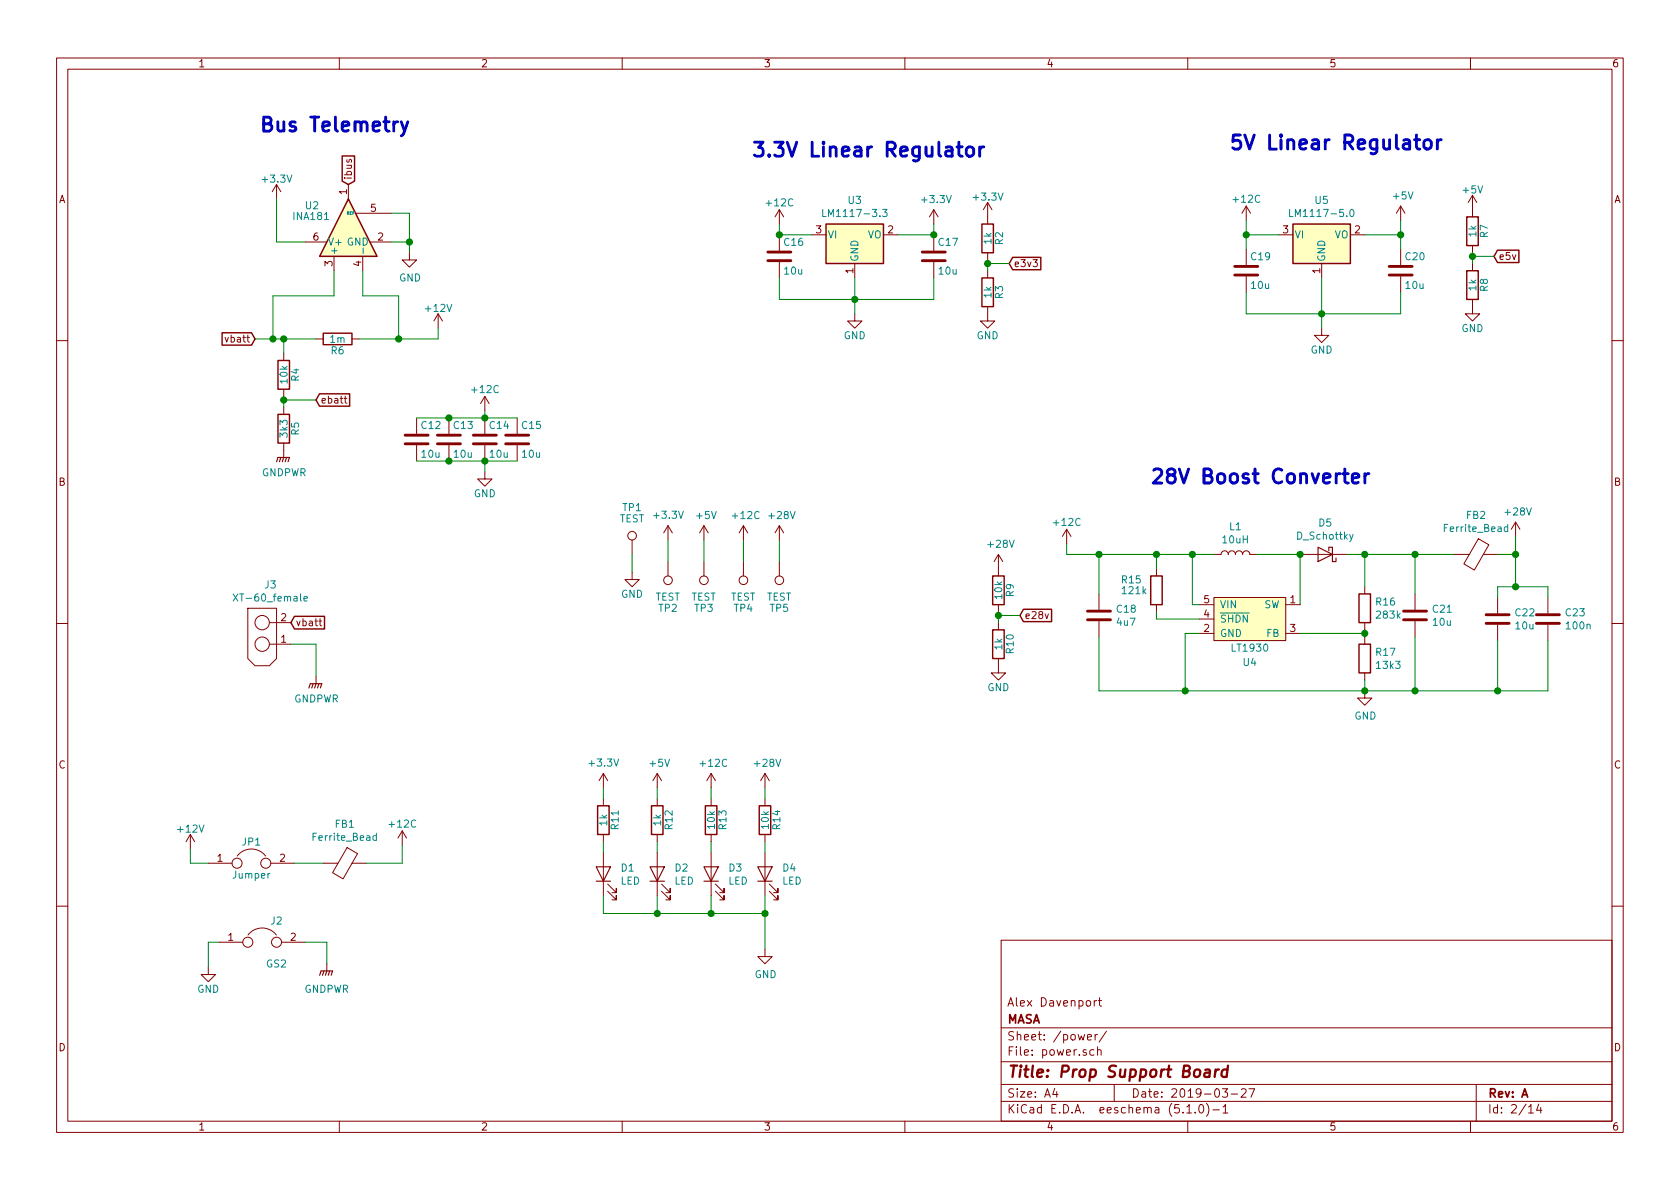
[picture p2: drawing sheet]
<svg xmlns="http://www.w3.org/2000/svg" width="297mm" height="210mm" viewBox="0 0 297 210" stroke-linecap="round" stroke-linejoin="round" font-family="sans-serif">
<g fill="none" stroke="#840000" stroke-width=".18">
<path d="M10 10.3h277v189.9h-277zM12 12.2h273v186.1h-273zM60 10.3v1.9M110 10.3v1.9M160 10.3v1.9M210 10.3v1.9M260 10.3v1.9M48.9 32.6l-.8 1.3M48.9 32.6v2.6M48.9 32.6l.8 1.3M61.6 32.6v2.6M62.9 37.7h6.3"/>
<path d="M137.8 37.1v2.5M137.8 37.1l-.8 1.2M137.8 37.1l.8 1.2M165.1 37.1v2.5M165.1 37.1l-.8 1.2M165.1 37.1l.8 1.2M174.6 35.8l-.7 1.3M174.6 35.8v3.8M174.6 35.8l.8 1.3M220.3 36.4v2.6M220.3 36.4l-.7 1.3M220.3 36.4l.8 1.3"/>
<path d="M247.6 36.4v2.6M247.6 36.4l-.7 1.3M247.6 36.4l.8 1.3M260.3 34.5l-.7 1.3M260.3 34.5v3.8M260.3 34.5l.8 1.3M54 42.8h3.8M55.9 59.9h1.2M59.1 45.3v2.6M62.2 59.9h1.3M64.1 45.3v2.6M65.4 42.8h3.8"/>
<path d="M72.4 44.7v1.3h1.3l-1.3 1.2-1.3-1.2h1.3M77.5 55.5l-.8 1.3M77.5 55.5v2.5M77.5 55.5l.7 1.3M137.8 41.5v2.8M137.8 46.3v2.8M143.5 41.5h2.5M151.1 55.5v1.3h1.3l-1.3 1.2-1.2-1.2h1.2M151.1 46.6v2.5M156.2 41.5h2.5M165.1 41.5v2.8M165.1 46.3v2.8"/>
<path d="M174.6 54.2v2.6h1.3l-1.3 1.2-1.2-1.2h1.2M174.6 44.7v1.3M174.6 47.9v1.2M220.3 44.1v2.8M220.3 48.9v2.8M226.1 41.5h2.5M233.7 58v1.3h1.2l-1.2 1.3-1.3-1.3h1.3M233.7 46.6v2.5M238.8 41.5h2.5M247.6 44.1v2.8M247.6 48.9v2.8M260.3 53v2.5h1.3l-1.3 1.3-1.2-1.3h1.2"/>
<path d="M260.3 43.4v1.3M260.3 46.6v1.3M10 60.2h2M50.2 62.5v1.2M50.2 68.8v1.3M50.2 72v1.3M50.2 78.4v2.5M60.9 70.5h.4M61 70v1.1l.3 .2M73.7 73.9v2.8M73.7 78.7v2.8M79.4 73.9v2.8"/>
<path d="M79.4 78.7v2.8M85.7 70.1v2.5M85.7 73.9v2.8M85.7 78.7v2.8M85.7 70.1l-.7 1.3M85.7 70.1l.8 1.3M91.4 73.9v2.8M91.4 78.7v2.8M285 60.2h2M85.7 83.4v1.3h1.3l-1.3 1.3-1.2-1.3h1.2M111.8 95.5v2.5M118.1 93l-.8 1.2"/>
<path d="M118.1 93v2.5M118.1 99.3v2.5M118.1 93l.8 1.2M124.5 93v2.5M124.5 99.3v2.5M124.5 93l-.8 1.2M124.5 93l.7 1.2M131.4 93v2.5M131.4 99.3v2.5M131.4 93l-.7 1.2M131.4 93l.8 1.2M137.8 93v2.5"/>
<path d="M137.8 99.3v2.5M137.8 93l-.8 1.2M137.8 93l.8 1.2M176.5 98v3.8M176.5 98l-.7 1.3M176.5 98l.8 1.3M188.6 93.6l-.8 1.3M188.6 93.6v2.5M188.6 93.6l.8 1.3M214.6 98h1.3a.63 .63 0 0 1 .6-.6 .63 .63 0 0 1 .7 .6 .63 .63 0 0 1 .6-.6 .63 .63 0 0 1 .6 .6 .63 .63 0 0 1 .7-.6 .63 .63 0 0 1 .6 .6 .63 .63 0 0 1 .6-.6 .63 .63 0 0 1 .7 .6h1.2M230.5 98h7.6M257.2 98h2.6"/>
<path d="M261.4 95.3l1.8 1-2.5 4.5-1.9-1.1zM262.3 98h2.5M268 92.3l-.8 1.3M268 92.3v2.6M268 92.3l.7 1.3M10 110.3h2M43.8 107.6h5.1v8.9l-1.3 1.2h-2.5l-1.3-1.2zM47.6 113.9h3.8M47.6 110.1h3.8M55.9 119.6v1.3M56.4 109.8h.5M56.6 109.4v1.1l.3 .2"/>
<path d="M111.8 101.2v1.3h1.2l-1.2 1.3-1.3-1.3h1.3M176.5 116.5v2.5h1.3l-1.3 1.3-1.2-1.3h1.2M176.5 106.9v1.3M176.5 110.1v1.3M194.3 105v2.8M194.3 109.8v2.8M204.5 100.6v1.2M204.5 106.9v1.3M212.1 106.9h2.5M212.1 112h2.5M212.1 109.5h2.5M214.6 105.7h12.7v7.6h-12.7z"/>
<path d="M227.3 106.9h2.6M227.3 112h2.6M241.3 103.8v1.2M241.3 110.1v1.3M241.3 112.6v1.3M241.3 119v1.3M250.2 105v2.8M250.2 109.8v2.8M264.8 105.7v2.8M264.8 110.5v2.8M273.7 105.7v2.8M273.7 110.5v2.8"/>
<path d="M285 110.3h2M106.7 136.8l-.8 1.2M106.7 136.8v2.5M106.7 136.8l.7 1.2M116.2 136.8l-.8 1.2M116.2 136.8v2.5M116.2 136.8l.8 1.2M125.7 136.8l-.7 1.2M125.7 136.8v2.5M125.7 136.8l.8 1.2M135.3 136.8l-.8 1.2M135.3 136.8v2.5"/>
<path d="M135.3 136.8l.7 1.2M241.3 122.2v1.2h1.3l-1.3 1.3-1.3-1.3h1.3M33.7 147.6l-.8 1.2M33.7 147.6v2.5M33.7 147.6l.7 1.2M36.8 152.6h4.2M41.9 151.4a3.2 3.2 0 0 1 5.1 0M47.9 152.6h4.2M57.1 152.6h2.6M61.4 149.9l1.8 1-2.5 4.5-1.9-1.1zM62.2 152.6h2.6M71.1 146.9l-.7 1.3"/>
<path d="M71.1 146.9v2.6M71.1 146.9l.8 1.3M106.7 141.2v1.3M106.7 147.6v1.2M106.7 150.7v7.7M107.4 157.6l1.6 1.5v-.7v.7h-.8M107.4 156.3l1.6 1.6v-.8v.8h-.8M116.2 141.2v1.3M116.2 147.6v1.2M116.2 150.7v7.7M117 157.6l1.5 1.5v-.7v.7h-.8M117 156.3l1.5 1.6v-.8v.8h-.8"/>
<path d="M125.7 141.2v1.3M125.7 147.6v1.2M125.7 150.7v7.7M126.5 157.6l1.5 1.5v-.7v.7h-.7M126.5 156.3l1.5 1.6v-.8v.8h-.7M135.3 141.2v1.3M135.3 147.6v1.2M135.3 150.7v7.7M136 157.6l1.5 1.5v-.7v.7h-.7M136 156.3l1.5 1.6v-.8v.8h-.7M10 160.2h2M36.8 171.1v1.2h1.3l-1.3 1.3-1.2-1.3h1.2"/>
<path d="M38.7 166.6h4.2M43.8 165.3a3.2 3.2 0 0 1 5.1 0M49.8 166.6h4.2M57.8 170.4v1.3M135.3 167.9v1.3h1.2l-1.2 1.2-1.3-1.2h1.3M177 166.3h108v32h-108zM193.5 176.9v1M193.9 176.9l-.4 .3M194.2 176.9h.6M194.4 176.4v1.3l.4 .2M285 160.2h2M60 198.3v1.9"/>
<path d="M110 198.3v1.9M160 198.3v1.9M177 194.8h108M177 191.8h108M177 187.8h108M177 181.8h108M186.5 192.5l-.4 1h1M186.8 193v1M192.3 183.4l.7-.1-.1-.3-.4-.1-.2 .2v.7h.6M193.4 185.7l-.4-.1-.3 .3 .1 .6 .2 .1 .4-.1M193.6 182.9v1M194.1 185.7l.2-.1 .3 .1 .1 .9"/>
<path d="M194.1 182.9l-.5 .3M194.1 185.1v1.5M195.6 182.3l-1.3 2M197 191.8v3M209.8 195.8l.5-.5v1.5M209.8 196.8h.9M210 198.3v1.9M211.3 196.7v.1M212.2 195.4l.1-.1a.8 .8 0 0 1 .5 .8 .8 .8 0 0 1-.5 .7 1 1 0 0 1-.1-1.4zM213.3 195.1a1.71 1.71 0 0 1 0 2.3M214.5 196.3h1.1M216.1 192.5h.9l-.4 .6 .4 .1v.7l-.2 .1-.7-.1"/>
<path d="M216.3 195.8l.4-.5v1.5M216.3 196.8h.8M217.7 193.5h1.1M219.5 192.7l.2-.2h.3l.3 .2v.3v.2l-.9 .8h.9M220.8 192.5h1l-.6 1.5M260 198.3v1.9M261 191.8v6.5M270.3 195.8l.4-.5v1.5M270.3 196.8h.8M272.1 195.2l-.4 1.1h.9M272.4 195.8v1"/>
<circle cx="111.8" cy="94.7" r=".76"/>
<circle cx="46.4" cy="110.1" r="1.27"/>
<circle cx="46.4" cy="113.9" r="1.27"/>
<circle cx="118.1" cy="102.6" r=".76"/>
<circle cx="124.5" cy="102.6" r=".76"/>
<circle cx="131.4" cy="102.6" r=".76"/>
<circle cx="137.8" cy="102.6" r=".76"/>
<circle cx="41.9" cy="152.6" r=".89"/>
<circle cx="47" cy="152.6" r=".89"/>
<circle cx="43.8" cy="166.6" r=".89"/>
<circle cx="48.9" cy="166.6" r=".89"/>
</g>
<path d="M213.1 189.2h.8l-.1 1.2M213.9 189.6l-.7 .1a.41 .41 0 0 0-.3 .3 .41 .41 0 0 0 .2 .4l.7-.1M214.9 189.1l-.1 1.3M215.5 189.1a.55 .55 0 0 0-.6 .4M217 189.2a.68 .68 0 0 0-1 .3v.8l.3 .1 .6-.1M217.1 188.4l-.2 2" fill="none" stroke="#840000" stroke-width=".41"/>
<g fill="none" stroke="#840000" stroke-width=".51">
<path d="M135.8 46.1h4M135.8 44.6h4M163.1 46.1h4M163.1 44.6h4M218.3 48.6h4.1M218.3 47.1h4.1M245.6 48.6h4.1M245.6 47.1h4.1M71.6 78.5h4.1M71.6 77h4.1M77.3 78.5h4.1M77.3 77h4.1"/>
<path d="M83.7 78.5h4.1M83.7 77h4.1M89.4 78.5h4.1M89.4 77h4.1M192.3 109.6h4M192.3 108.1h4M248.2 109.6h4M248.2 108.1h4M262.8 110.2h4M262.8 108.7h4M271.7 110.2h4M271.7 108.7h4"/>
</g>
<g fill="none" stroke="#008400" stroke-width=".18">
<path d="M48.9 35.2v7.6h5.1M69.2 37.7h3.2v7M137.8 39.6v1.9h5.7M165.1 39.6v1.9h-6.4M220.3 39v5.1M247.6 39v5.1M45.1 59.9h10.8M50.2 59.9v2.6M59.1 47.9v4.4h-10.8v7.6M64.1 47.9v4.4h6.4v7.6M69.2 42.8h3.2M77.5 58v1.9h-14"/>
<path d="M137.8 49.1v3.9h27.3v-3.9M151.1 49.1v6.4M174.6 46.6h3.8M174.6 46v1.9M220.3 51.7v3.8h27.3v-3.8M220.3 41.5h5.8M233.7 49.1v8.9M241.3 41.5h6.3M260.3 44.7v1.9M260.3 45.3h3.9M50.2 70.1v1.9M50.2 70.7h5.7"/>
<path d="M73.7 73.9h17.7M85.7 72.6v1.3M73.7 81.5h17.7M85.7 81.5v1.9M111.8 98v3.2M118.1 95.5v3.8M124.5 95.5v3.8M131.4 95.5v3.8M137.8 95.5v3.8M188.6 96.1v1.9h26M194.3 98v7M204.5 98v2.6"/>
<path d="M210.8 98v8.9h1.3M222.2 98h8.3M229.9 98v8.9M238.1 98h19.1M241.3 98v5.8M250.2 98v7M264.8 98h3.2M268 94.9v8.9M51.4 113.9h4.5v5.7M176.5 108.2v1.9M176.5 108.8h3.8M194.3 112.6v9.6h79.4v-8.9"/>
<path d="M204.5 108.2v1.3h7.6M212.1 112h-2.6v10.2M229.9 112h11.4M241.3 111.4v1.2M250.2 112.6v9.6M264.8 105.7v-1.9h8.9v1.9M264.8 113.3v8.9M106.7 139.3v1.9M116.2 139.3v1.9M125.7 139.3v1.9M135.3 139.3v1.9M241.3 120.3v1.9"/>
<path d="M33.7 150.1v2.5h3.1M52.1 152.6h5M71.1 149.5v3.1h-6.3M106.7 148.8v1.9M106.7 158.4v3.1h28.6M116.2 148.8v1.9M116.2 158.4v3.1M125.7 148.8v1.9M125.7 158.4v3.1M135.3 148.8v1.9M135.3 158.4v9.5M38.7 166.6h-1.9v4.5"/>
<path d="M54 166.6h3.8v3.8"/>
</g>
<g fill="#008400" stroke="#008400" stroke-width=".25">
<circle cx="151.1" cy="53" r=".51"/>
<circle cx="233.7" cy="55.5" r=".51"/>
<circle cx="79.4" cy="81.5" r=".51"/>
<circle cx="85.7" cy="81.5" r=".51"/>
<circle cx="79.4" cy="73.9" r=".51"/>
<circle cx="85.7" cy="73.9" r=".51"/>
<circle cx="165.1" cy="41.5" r=".51"/>
<circle cx="137.8" cy="41.5" r=".51"/>
<circle cx="220.3" cy="41.5" r=".51"/>
<circle cx="241.3" cy="98" r=".51"/>
<circle cx="209.6" cy="122.2" r=".51"/>
<circle cx="204.5" cy="98" r=".51"/>
<circle cx="210.8" cy="98" r=".51"/>
<circle cx="194.3" cy="98" r=".51"/>
<circle cx="250.2" cy="98" r=".51"/>
<circle cx="268" cy="98" r=".51"/>
<circle cx="268" cy="103.8" r=".51"/>
<circle cx="250.2" cy="122.2" r=".51"/>
<circle cx="264.8" cy="122.2" r=".51"/>
<circle cx="241.3" cy="122.2" r=".51"/>
<circle cx="247.7" cy="41.5" r=".51"/>
<circle cx="50.2" cy="59.9" r=".51"/>
<circle cx="50.2" cy="70.7" r=".51"/>
<circle cx="260.3" cy="45.3" r=".51"/>
<circle cx="176.5" cy="108.8" r=".51"/>
<circle cx="174.6" cy="46.6" r=".51"/>
<circle cx="125.7" cy="161.5" r=".51"/>
<circle cx="116.2" cy="161.5" r=".51"/>
<circle cx="135.3" cy="161.5" r=".51"/>
<circle cx="229.9" cy="98" r=".51"/>
<circle cx="241.3" cy="112" r=".51"/>
<circle cx="48.3" cy="59.9" r=".51"/>
<circle cx="70.5" cy="59.9" r=".51"/>
<circle cx="72.4" cy="42.8" r=".51"/>
</g>
<g fill="none" stroke="#840000" stroke-width=".2">
<path d="M48.9 81.7l.2-.8h2.1l-.3 .8M49.7 80.9l-.3 .8M50.2 80.9l-.3 .8M50.7 80.9l-.3 .8M233 96.8l2.6 1.2-2.6 1.3zM234.9 97.4v-.6h.7v2.5h.6v-.6M54.6 121.7l.3-.8h2l-.3 .8M55.4 120.9l-.3 .8M55.9 120.9l-.3 .8M56.4 120.9l-.3 .8M105.4 153.3h2.5l-1.2 2.5zM105.4 155.8h2.5"/>
<path d="M114.9 153.3h2.6l-1.3 2.5zM114.9 155.8h2.6M124.5 153.3h2.5l-1.3 2.5zM124.5 155.8h2.5M134 153.3h2.5l-1.2 2.5zM134 155.8h2.5M56.5 172.5l.3-.8h2l-.3 .8M57.3 171.7l-.3 .8M57.8 171.7l-.3 .8M58.3 171.7l-.3 .8"/>
</g>
<g fill="none" stroke="#008484" stroke-width=".18">
<path d="M145.5 37v1.3h.6M156.1 37h.7l-.4 .5 .4 .1v.5l-.2 .2-.5-.1M228 37v1.3h.6M238.8 37.2l.2-.2a.67 .67 0 0 1 .4 .7 .67 .67 0 0 1-.4 .6l-.3-.2v-.3zM64.2 43.9v.9M239.2 94.5l-.4 1.2-.2 .1M266.6 93.2h-.4l-.2 .2 .1 .5h.5M266.6 92.7v1.3M41.2 105l.9 1.3M42.1 105l-.9 1.3M53.7 105.9l.7-.1-.1-.3h-.4l-.2 .1 .1 .6h.5M66.5 147.8h-.3l-.3 .2 .2 .6h.4"/>
<path d="M66.5 147.3v1.3"/>
</g>
<g fill="none" stroke="#840000" stroke-width=".25">
<path d="M60.5 27.6h2.2v4.4l-1.1 .6-1.1-.6zM61.6 35.2l5.1 10.1h-10.2zM146 39.6h10.2v7h-10.2zM173.6 39.6h2v5.1h-2zM228.6 39.6h10.2v7h-10.2zM259.3 38.3h2.1v5.1h-2.1zM39.3 58.8h5.2l.6 1.1-.6 1.1h-5.2zM57.1 58.9h5.1v2.1h-5.1zM173.6 49.1h2v5.1h-2zM179 45.5h5v2.2h-5l-.6-1.1zM259.3 47.9h2.1v5.1h-2.1zM264.8 44.2h3.8v2.2h-3.8l-.6-1.1z"/>
<path d="M49.1 63.7h2.1v5.1h-2.1zM49.1 73.3h2.1v5.1h-2.1zM56.5 69.6h5.3v2.2h-5.3l-.6-1.1zM52.1 109h5.3v2.2h-5.3l-.7-1.1zM175.5 101.8h2v5.1h-2zM175.5 111.4h2v5.1h-2zM180.9 107.7h5v2.2h-5l-.6-1.1zM203.5 101.8h2v5.1h-2zM240.3 105h2v5.1h-2zM240.3 113.9h2v5.1h-2zM105.7 142.5h2v5.1h-2zM115.2 142.5h2v5.1h-2z"/>
<path d="M124.7 142.5h2v5.1h-2zM134.2 142.5h2.1v5.1h-2.1z"/>
</g>
<g fill="none" stroke="#0000c2" stroke-width=".51">
<path d="M70.9 21.5l.6 1.7M72.1 21.5l-.8 2.3-.4 .2M169.2 26h.9M169.5 25.1v2.2l.2 .2 .4 .1M171 26.2a.69 .69 0 0 1 1.2 .2v.7a.68 .68 0 0 1-.7 .6 .68 .68 0 0 1-.7-.6v-.7zM173.2 26v1.6M173.9 26a.59 .59 0 0 0-.7 .4M252 24.8a.7 .7 0 0 1 1.1 .4v.7a.68 .68 0 0 1-.7 .5 .68 .68 0 0 1-.7-.5v-.7zM254.1 24.7v1.7M254.8 24.7a.59 .59 0 0 0-.7 .5M239.1 84.6l1.2-.3-.1-.4-.8-.1-.2 .1-.1 .2 .1 1.2 .2 .1 .8-.1M241.3 83.8v1.6"/>
<path d="M242 83.8a.63 .63 0 0 0-.7 .4"/>
</g>
<g fill="#ffffc2" stroke="#ffffc2" stroke-width=".18">
<path d="M146 39.6h10.2v7h-10.2z"/>
<path d="M228.6 39.6h10.2v7h-10.2z"/>
<path d="M214.6 105.7h12.7v7.6h-12.7z"/>
<path d="M61.6 35.2l5.1 10.1h-10.2z"/>
</g>
<g font-size="3.5" fill="#0000c2">
<text x="45.7" y="23.3">Bus Telemetry</text>
<text x="132.7" y="27.8">3.3V Linear Regulator</text>
<text x="217.2" y="26.5">5V Linear Regulator</text>
<text x="203.2" y="85.5">28V Boost Converter</text>
</g>
<text font-size="2.8" fill="#840000" x="178" y="190.5">Title: Prop Support Board</text>
<g font-size="2.1" fill="#840000">
<text x="178" y="178">Alex Davenport</text>
<text x="178" y="184">Sheet: /power/</text>
<text x="178" y="181">MASA</text>
<text x="178" y="186.7">File: power.sch</text>
<text x="178" y="196.9">KiCad E.D.A. eeschema (5.1.0)-1</text>
<text x="178" y="194.1">Size: A4</text>
<text x="200" y="194.1">Date: 2019-03-27</text>
<text x="263" y="194.1">Rev: A</text>
<text x="263" y="196.9">Id: 2/14</text>
</g>
<g font-size="1.8" fill="#840000">
<text x="35" y="11.9">1</text>
<text x="85" y="11.9">2</text>
<text x="135" y="11.9">3</text>
<text x="185" y="11.9">4</text>
<text x="235" y="11.9">5</text>
<text x="285" y="11.9">6</text>
<text x="10.4" y="35.9">A</text>
<text x="61.3" y="34.4" transform="rotate(-90 61.3 34.4)">1</text>
<text x="285.4" y="35.9">A</text>
<text x="65.6" y="37.5">5</text>
<text x="144.3" y="41.3">3</text>
<text x="157" y="41.3">2</text>
<text x="226.8" y="41.3">3</text>
<text x="239.5" y="41.3">2</text>
<text x="55.4" y="42.5">6</text>
<text x="58.8" y="47.1" transform="rotate(-90 58.8 47.1)">3</text>
<text x="63.9" y="47.1" transform="rotate(-90 63.9 47.1)">4</text>
<text x="66.8" y="42.5">2</text>
<text x="150.9" y="48.4" transform="rotate(-90 150.9 48.4)">1</text>
<text x="233.4" y="48.4" transform="rotate(-90 233.4 48.4)">1</text>
<text x="10.4" y="85.9">B</text>
<text x="285.4" y="85.9">B</text>
<text x="212.9" y="106.7">5</text>
<text x="228.1" y="106.7">1</text>
<text x="49.7" y="113.7">1</text>
<text x="49.7" y="109.8">2</text>
<text x="52.2" y="110.7">vbatt</text>
<text x="212.9" y="111.8">2</text>
<text x="212.9" y="109.2">4</text>
<text x="228.1" y="111.8">3</text>
<text x="10.4" y="135.9">C</text>
<text x="285.4" y="135.9">C</text>
<text x="38.4" y="152.4">1</text>
<text x="49.5" y="152.4">2</text>
<text x="40.3" y="166.4">1</text>
<text x="51.4" y="166.4">2</text>
<text x="10.4" y="185.9">D</text>
<text x="285.4" y="185.9">D</text>
<text x="35" y="199.9">1</text>
<text x="85" y="199.9">2</text>
<text x="135" y="199.9">3</text>
<text x="185" y="199.9">4</text>
<text x="235" y="199.9">5</text>
<text x="285" y="199.9">6</text>
</g>
<g font-size="1.8" fill="#008484">
<text x="46.6" y="32.3">+3.3V</text>
<text x="163.1" y="35.9">+3.3V</text>
<text x="172.3" y="35.5">+3.3V</text>
<text x="218.2" y="35.9">+12C</text>
<text x="246.4" y="35.3">+5V</text>
<text x="258.7" y="34.2">+5V</text>
<text x="52" y="38.9">INA181</text>
<text x="54.1" y="37">U2</text>
<text x="135.7" y="36.5">+12C</text>
<text x="146.4" y="38.4">LM1117-3.3</text>
<text x="150" y="36.1">U3</text>
<text x="228.9" y="38.4">LM1117-5.0</text>
<text x="232.6" y="36.1">U5</text>
<text x="261" y="41.9" transform="rotate(-90 261 41.9)">1k</text>
<text x="57.9" y="43.4">V+ GND</text>
<text x="59.7" y="45.2" transform="rotate(-90 59.7 45.2)">+</text>
<text x="138.7" y="43.5">C16</text>
<text x="146.3" y="42.2">VI</text>
<text x="151.8" y="46.3" transform="rotate(-90 151.8 46.3)">GND</text>
<text x="153.4" y="42.2">VO</text>
<text x="166" y="43.5">C17</text>
<text x="175.3" y="43.1" transform="rotate(-90 175.3 43.1)">1k</text>
<text x="177.3" y="43.3" transform="rotate(-90 177.3 43.3)">R2</text>
<text x="221.3" y="46">C19</text>
<text x="228.9" y="42.2">VI</text>
<text x="234.3" y="46.3" transform="rotate(-90 234.3 46.3)">GND</text>
<text x="235.9" y="42.2">VO</text>
<text x="248.6" y="46">C20</text>
<text x="263.1" y="42" transform="rotate(-90 263.1 42)">R7</text>
<text x="70.6" y="49.8">GND</text>
<text x="138.8" y="48.6">10u</text>
<text x="166.1" y="48.6">10u</text>
<text x="175.3" y="52.6" transform="rotate(-90 175.3 52.6)">1k</text>
<text x="177.3" y="52.8" transform="rotate(-90 177.3 52.8)">R3</text>
<text x="221.3" y="51.1">10u</text>
<text x="248.6" y="51.1">10u</text>
<text x="261" y="51.4" transform="rotate(-90 261 51.4)">1k</text>
<text x="263.1" y="51.5" transform="rotate(-90 263.1 51.5)">R8</text>
<text x="75.4" y="55.2">+12V</text>
<text x="149.2" y="60">GND</text>
<text x="172.7" y="60">GND</text>
<text x="258.4" y="58.7">GND</text>
<text x="58.4" y="60.6">1m</text>
<text x="58.6" y="62.7">R6</text>
<text x="231.7" y="62.5">GND</text>
<text x="50.9" y="67.8" transform="rotate(-90 50.9 67.8)">10k</text>
<text x="52.9" y="67.4" transform="rotate(-90 52.9 67.4)">R4</text>
<text x="83.6" y="69.5">+12C</text>
<text x="50.9" y="77.3" transform="rotate(-90 50.9 77.3)">3k3</text>
<text x="52.9" y="76.9" transform="rotate(-90 52.9 76.9)">R5</text>
<text x="74.6" y="75.9">C12</text>
<text x="80.3" y="75.9">C13</text>
<text x="86.6" y="75.9">C14</text>
<text x="92.4" y="75.9">C15</text>
<text x="74.6" y="80.9">10u</text>
<text x="80.3" y="80.9">10u</text>
<text x="86.7" y="80.9">10u</text>
<text x="92.4" y="80.9">10u</text>
<text x="46.3" y="84.2">GNDPWR</text>
<text x="83.8" y="87.9">GND</text>
<text x="109.5" y="92.4">TEST</text>
<text x="110.1" y="90.4">TP1</text>
<text x="115.8" y="91.7">+3.3V</text>
<text x="123.2" y="91.8">+5V</text>
<text x="129.7" y="91.8">+12C</text>
<text x="136.1" y="91.8">+28V</text>
<text x="186.5" y="93">+12C</text>
<text x="217.4" y="93.8">L1</text>
<text x="229.4" y="95.4">D_Schottky</text>
<text x="233.2" y="93.1">D5</text>
<text x="255.6" y="94.1">Ferrite_Bead</text>
<text x="259.3" y="91.8">FB2</text>
<text x="266.3" y="91.2">+28V</text>
<text x="174.8" y="96.9">+28V</text>
<text x="216.3" y="96.1">10uH</text>
<text x="42.1" y="106.4">XT-60_female</text>
<text x="46.9" y="104.1">J3</text>
<text x="109.8" y="105.7">GND</text>
<text x="115.8" y="106.2">TEST</text>
<text x="122.2" y="106.2">TEST</text>
<text x="129.2" y="106.2">TEST</text>
<text x="135.5" y="106.2">TEST</text>
<text x="177.2" y="105.9" transform="rotate(-90 177.2 105.9)">10k</text>
<text x="179.2" y="105.5" transform="rotate(-90 179.2 105.5)">R9</text>
<text x="198.4" y="103.2">R15</text>
<text x="198.6" y="105.1">121k</text>
<text x="215.6" y="107.6">VIN</text>
<text x="223.5" y="107.6">SW</text>
<text x="243.4" y="107.1">R16</text>
<text x="116.5" y="108.2">TP2</text>
<text x="122.8" y="108.2">TP3</text>
<text x="129.8" y="108.2">TP4</text>
<text x="136.2" y="108.2">TP5</text>
<text x="197.5" y="108.4">C18</text>
<text x="197.6" y="110.7">4u7</text>
<text x="215.6" y="112.6">GND</text>
<text x="215.6" y="110.1">SHDN</text>
<text x="224" y="112.6">FB</text>
<text x="243.5" y="109.4">283k</text>
<text x="253.4" y="108.4">C21</text>
<text x="253.4" y="110.7">10u</text>
<text x="268" y="109">C22</text>
<text x="268" y="111.3">10u</text>
<text x="276.9" y="109">C23</text>
<text x="277.1" y="111.3">100n</text>
<text x="177.2" y="114.9" transform="rotate(-90 177.2 114.9)">1k</text>
<text x="179.2" y="115.5" transform="rotate(-90 179.2 115.5)">R10</text>
<text x="217.9" y="115.2">LT1930</text>
<text x="219.9" y="117.8">U4</text>
<text x="243.4" y="116">R17</text>
<text x="243.5" y="118.3">13k3</text>
<text x="52" y="124.2">GNDPWR</text>
<text x="174.6" y="122.2">GND</text>
<text x="239.5" y="127.2">GND</text>
<text x="104.3" y="135.6">+3.3V</text>
<text x="115" y="135.6">+5V</text>
<text x="124" y="135.6">+12C</text>
<text x="133.6" y="135.6">+28V</text>
<text x="31.6" y="147.2">+12V</text>
<text x="42.9" y="149.5">JP1</text>
<text x="55.5" y="148.7">Ferrite_Bead</text>
<text x="59.3" y="146.4">FB1</text>
<text x="69" y="146.3">+12C</text>
<text x="107.4" y="146" transform="rotate(-90 107.4 146)">1k</text>
<text x="109.4" y="146.6" transform="rotate(-90 109.4 146.6)">R11</text>
<text x="116.9" y="146" transform="rotate(-90 116.9 146)">1k</text>
<text x="118.9" y="146.6" transform="rotate(-90 118.9 146.6)">R12</text>
<text x="126.4" y="146.5" transform="rotate(-90 126.4 146.5)">10k</text>
<text x="128.4" y="146.6" transform="rotate(-90 128.4 146.6)">R13</text>
<text x="135.9" y="146.5" transform="rotate(-90 135.9 146.5)">10k</text>
<text x="138" y="146.6" transform="rotate(-90 138 146.6)">R14</text>
<text x="41.2" y="155.4">Jumper</text>
<text x="109.9" y="154.1">D1</text>
<text x="119.4" y="154.1">D2</text>
<text x="128.9" y="154.1">D3</text>
<text x="138.4" y="154.1">D4</text>
<text x="109.7" y="156.4">LED</text>
<text x="119.2" y="156.4">LED</text>
<text x="128.8" y="156.4">LED</text>
<text x="138.3" y="156.4">LED</text>
<text x="47.9" y="163.5">J2</text>
<text x="47.1" y="171.1">GS2</text>
<text x="133.4" y="173">GND</text>
<text x="34.9" y="175.6">GND</text>
<text x="53.8" y="175.6">GNDPWR</text>
</g>
<g font-size="1.7" fill="#840000">
<text x="62.2" y="31.9" transform="rotate(-90 62.2 31.9)">ibus</text>
<text x="179.2" y="47.2">e3v3</text>
<text x="264.9" y="45.9">e5v</text>
<text x="40.2" y="60.5">vbatt</text>
<text x="56.6" y="71.3">ebatt</text>
<text x="181.1" y="109.4">e28v</text>
</g>
<text font-size=".7" fill="#008484" x="61.3" y="38">REF</text>
</svg>
